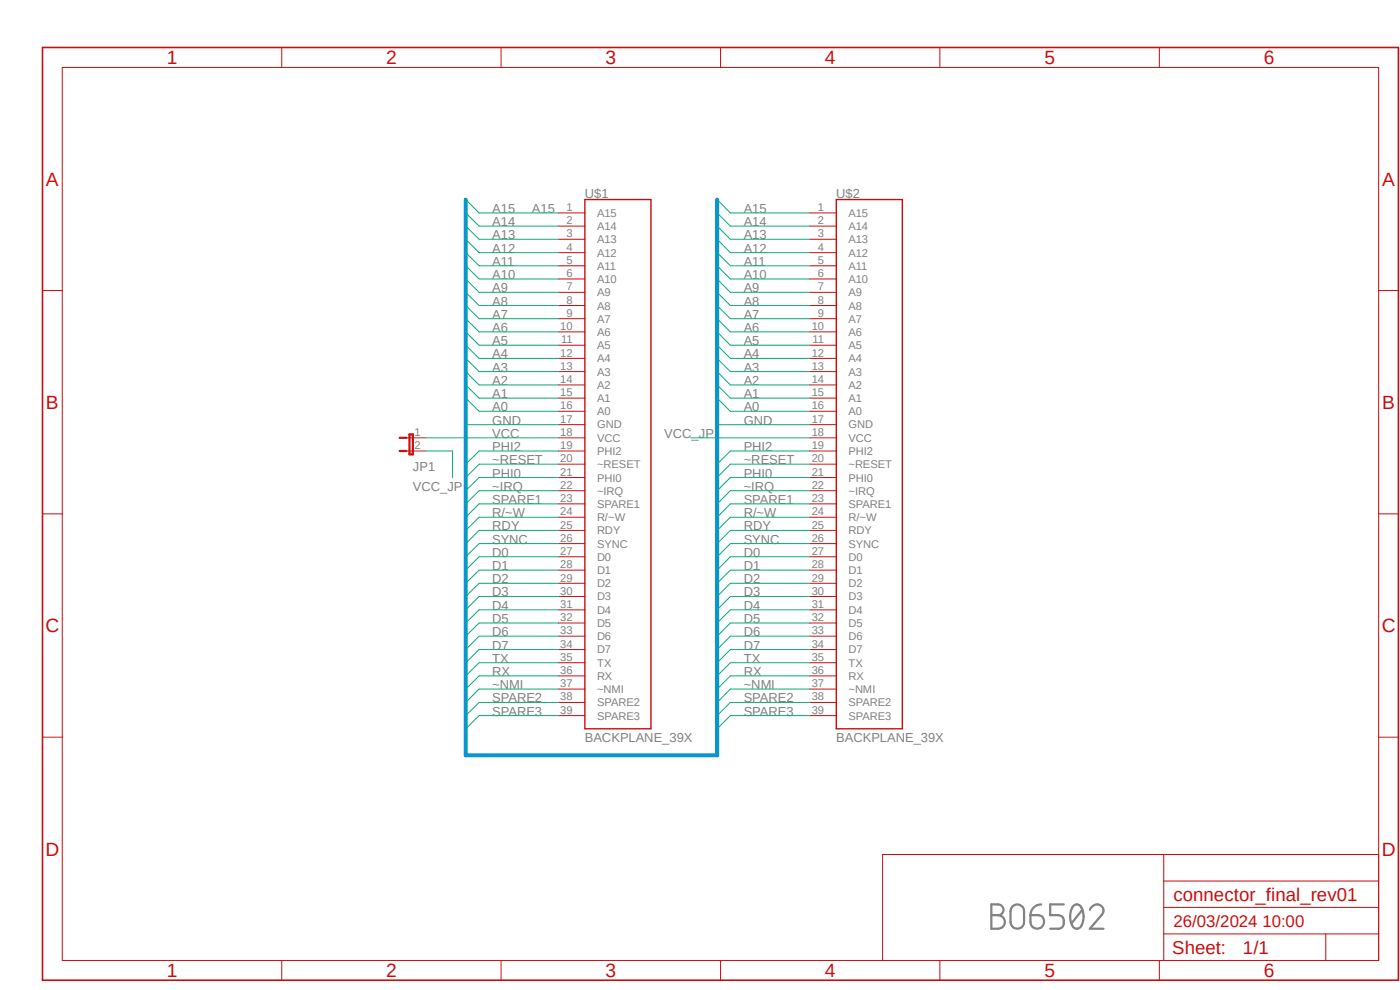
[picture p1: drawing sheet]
<svg xmlns="http://www.w3.org/2000/svg" width="297mm" height="210mm" viewBox="0 0 297 210" stroke-linecap="round" stroke-linejoin="round" font-family="sans-serif">
<path d="M8.4 9.7l288.7 198.9M297.1 9.8l-288.7 198.8" fill="none" stroke="#fff" stroke-width=".21"/>
<path d="M210.3 191.9h1.5a1.14 1.14 0 0 1 1.1 1.1 1.14 1.14 0 0 1-1.1 1.1 1.44 1.44 0 0 1 1.4 1.5 1.44 1.44 0 0 1-1.4 1.4h-1.5zM210.3 194.1h1.5M215 192.2a1.43 1.43 0 0 1 1.5-.2 1.43 1.43 0 0 1 .8 1.3v2.3a1.44 1.44 0 0 1-1.5 1.4 1.44 1.44 0 0 1-1.4-1.4v-2.3l.3-.9zM218.6 194.1h1.7a1.45 1.45 0 0 1 1.2 1.6 1.45 1.45 0 0 1-1.5 1.3 1.4 1.4 0 0 1-1.4-1.4zM220.9 191.9a2.31 2.31 0 0 0-2.3 2.2M225.7 191.9h-2.9v2.2h1.7a1.47 1.47 0 0 1 1.2 1.5 1.47 1.47 0 0 1-1.2 1.4h-1.7M227.8 192.1a1.03 1.03 0 0 1 1.6 .5 4 4 0 0 1-.3 4.2 1.03 1.03 0 0 1-1.6-.5 4 4 0 0 1 .3-4.2zM229.6 193l-2.3 2.9M231.2 193a1.44 1.44 0 0 1 1.7-1.1 1.44 1.44 0 0 1 1.2 1.6l-2.9 3.5h2.9" fill="none" stroke="#808080" stroke-width=".47"/>
<g fill="none" stroke="#c90d0c" stroke-width=".21">
<path d="M13.2 14.3h279.3v189.5h-279.3zM59.8 10.1v4.2M106.3 10.1v4.2M152.9 10.1v4.2M199.4 10.1v4.2M246 10.1v4.2M118.4 45.2h5.7M118.4 48h5.7M118.4 50.8h5.7M118.4 53.6h5.7M118.4 56.4h5.7M118.4 59.2h5.7"/>
<path d="M171.8 45.2h5.6M171.8 48h5.6M171.8 50.8h5.6M171.8 53.6h5.6M171.8 56.4h5.6M171.8 59.2h5.6M9 61.6h4.2M118.4 62h5.7M118.4 64.8h5.7M118.4 67.6h5.7M118.4 70.4h5.7M118.4 73.2h5.7"/>
<path d="M118.4 76h5.7M118.4 78.8h5.7M171.8 62h5.6M171.8 64.8h5.6M171.8 67.6h5.6M171.8 70.4h5.6M171.8 73.2h5.6M171.8 76h5.6M171.8 78.8h5.6M292.5 61.6h4.2M86.2 92.9h4.2M86.2 95.7h4.2"/>
<path d="M118.4 81.7h5.7M118.4 84.5h5.7M118.4 87.2h5.7M118.4 90.1h5.7M118.4 92.9h5.7M118.4 95.7h5.7M118.4 98.5h5.7M171.8 81.7h5.6M171.8 84.5h5.6M171.8 87.2h5.6M171.8 90.1h5.6M171.8 92.9h5.6"/>
<path d="M171.8 95.7h5.6M171.8 98.5h5.6M9 109h4.2M118.4 101.3h5.7M118.4 104.1h5.7M118.4 106.9h5.7M118.4 109.7h5.7M118.4 112.5h5.7M118.4 115.3h5.7M118.4 118.1h5.7M171.8 101.3h5.6M171.8 104.1h5.6"/>
<path d="M171.8 106.9h5.6M171.8 109.7h5.6M171.8 112.5h5.6M171.8 115.3h5.6M171.8 118.1h5.6M292.5 109h4.2M118.4 120.9h5.7M118.4 123.7h5.7M118.4 126.5h5.7M118.4 129.4h5.7M118.4 132.2h5.7M118.4 135h5.7"/>
<path d="M118.4 137.8h5.7M171.8 120.9h5.6M171.8 123.7h5.6M171.8 126.5h5.6M171.8 129.4h5.6M171.8 132.2h5.6M171.8 135h5.6M171.8 137.8h5.6M9 156.4h4.2M118.4 140.6h5.7M118.4 143.4h5.7M118.4 146.2h5.7"/>
<path d="M118.4 149h5.7M118.4 151.8h5.7M171.8 140.6h5.6M171.8 143.4h5.6M171.8 146.2h5.6M171.8 149h5.6M171.8 151.8h5.6M292.5 156.4h4.2M246.9 198.1h45.6M246.9 181.3v22.5M246.9 192.5h45.6M246.9 186.9h45.6"/>
<path d="M281.3 198.1v5.7M292.5 181.3h-105.3v22.5M59.8 203.8v4.1M106.3 203.8v4.1M152.9 203.8v4.1M199.4 203.8v4.1M246 203.8v4.1"/>
</g>
<path d="M124.1 42.3h14v112.3h-14zM177.4 42.3h14v112.3h-14z" fill="none" stroke="#c90d0c" stroke-width=".3"/>
<path d="M9 10.1h287.7v197.8h-287.7z" fill="none" stroke="#c90d0c" stroke-width=".34"/>
<path d="M84.8 92.9h1.4M84.8 95.7h1.4M86.9 92.2h.7v4.2h-.7z" fill="none" stroke="#c90d0c" stroke-width=".47"/>
<path d="M98.8 42.3v117.9h53.3v-117.9" fill="none" stroke="#0696d7" stroke-width=".85"/>
<g fill="none" stroke="#0dab76" stroke-width=".21">
<path d="M98.8 42.3l2.8 2.9h16.8M98.8 45.2l2.8 2.8h16.8M98.8 48l2.8 2.8h16.8M98.8 50.8l2.8 2.8h16.8M98.8 53.6l2.8 2.8h16.8M98.8 56.4l2.8 2.8h16.8M98.8 59.2l2.8 2.8h16.8M152.1 42.3l2.8 2.9h16.9M152.1 45.2l2.8 2.8h16.9M152.1 48l2.8 2.8h16.9M152.1 50.8l2.8 2.8h16.9M152.1 53.6l2.8 2.8h16.9"/>
<path d="M152.1 56.4l2.8 2.8h16.9M152.1 59.2l2.8 2.8h16.9M98.8 62l2.8 2.8h16.8M98.8 64.8l2.8 2.8h16.8M98.8 67.6l2.8 2.8h16.8M98.8 70.4l2.8 2.8h16.8M98.8 73.2l2.8 2.8h16.8M98.8 76l2.8 2.8h16.8M98.8 78.8l2.8 2.9h16.8M152.1 62l2.8 2.8h16.9M152.1 64.8l2.8 2.8h16.9M152.1 67.6l2.8 2.8h16.9"/>
<path d="M152.1 70.4l2.8 2.8h16.9M152.1 73.2l2.8 2.8h16.9M152.1 76l2.8 2.8h16.9M152.1 78.8l2.8 2.9h16.9M90.4 95.7h5.6v5.6M90.4 92.9h28M98.8 81.7l2.8 2.8h16.8M98.8 84.5l2.8 2.7h16.8M98.8 90.1h19.6M118.4 95.7h-16.8l-2.8 2.8M118.4 98.5h-16.8l-2.8 2.8M146.5 92.9h25.3"/>
<path d="M152.1 81.7l2.8 2.8h16.9M152.1 84.5l2.8 2.7h16.9M152.1 90.1h19.7M171.8 95.7h-16.9l-2.8 2.8M171.8 98.5h-16.9l-2.8 2.8M118.4 101.3h-16.8l-2.8 2.8M118.4 104.1h-16.8l-2.8 2.8M118.4 106.9h-16.8l-2.8 2.8M118.4 109.7h-16.8l-2.8 2.8M118.4 112.5h-16.8l-2.8 2.8M118.4 115.3h-16.8l-2.8 2.8M118.4 118.1h-16.8l-2.8 2.8"/>
<path d="M171.8 101.3h-16.9l-2.8 2.8M171.8 104.1h-16.9l-2.8 2.8M171.8 106.9h-16.9l-2.8 2.8M171.8 109.7h-16.9l-2.8 2.8M171.8 112.5h-16.9l-2.8 2.8M171.8 115.3h-16.9l-2.8 2.8M171.8 118.1h-16.9l-2.8 2.8M118.4 120.9h-16.8l-2.8 2.8M118.4 123.7h-16.8l-2.8 2.8M118.4 126.5h-16.8l-2.8 2.9M118.4 129.4h-16.8l-2.8 2.8M118.4 132.2h-16.8l-2.8 2.8"/>
<path d="M118.4 135h-16.8l-2.8 2.8M118.4 137.8h-16.8l-2.8 2.8M171.8 120.9h-16.9l-2.8 2.8M171.8 123.7h-16.9l-2.8 2.8M171.8 126.5h-16.9l-2.8 2.9M171.8 129.4h-16.9l-2.8 2.8M171.8 132.2h-16.9l-2.8 2.8M171.8 135h-16.9l-2.8 2.8M171.8 137.8h-16.9l-2.8 2.8M118.4 140.6h-16.8l-2.8 2.8M118.4 143.4h-16.8l-2.8 2.8M118.4 146.2h-16.8l-2.8 2.8"/>
<path d="M118.4 149h-16.8l-2.8 2.8M118.4 151.8h-16.8l-2.8 2.8M171.8 140.6h-16.9l-2.8 2.8M171.8 143.4h-16.9l-2.8 2.8M171.8 146.2h-16.9l-2.8 2.8M171.8 149h-16.9l-2.8 2.8M171.8 151.8h-16.9l-2.8 2.8"/>
</g>
<g font-size="4.1" fill="#c90d0c">
<text x="35.4" y="13.6">1</text>
<text x="81.9" y="13.6">2</text>
<text x="128.5" y="13.6">3</text>
<text x="175" y="13.6">4</text>
<text x="221.6" y="13.6">5</text>
<text x="268.1" y="13.6">6</text>
<text x="9.7" y="39.4">A</text>
<text x="293.2" y="39.4">A</text>
<text x="9.7" y="86.8">B</text>
<text x="293.2" y="86.8">B</text>
<text x="9.7" y="134.1">C</text>
<text x="293.2" y="134.1">C</text>
<text x="9.7" y="181.5">D</text>
<text x="293.2" y="181.5">D</text>
<text x="35.4" y="207.3">1</text>
<text x="81.9" y="207.3">2</text>
<text x="128.5" y="207.3">3</text>
<text x="175" y="207.3">4</text>
<text x="221.6" y="207.3">5</text>
<text x="268.1" y="207.3">6</text>
</g>
<g font-size="3.9" fill="#c90d0c">
<text x="249" y="191.1">connector_final_rev01</text>
<text x="248.7" y="202.5">Sheet:</text>
<text x="263.7" y="202.3">1/1</text>
</g>
<text font-size="3.6" fill="#c90d0c" x="249" y="196.7">26/03/2024 10:00</text>
<g font-size="2.8" fill="#808080">
<text x="104.4" y="45.2">A15</text>
<text x="104.4" y="48">A14</text>
<text x="112.9" y="45.2">A15</text>
<text x="124.1" y="42.1">U$1</text>
<text x="157.8" y="45.2">A15</text>
<text x="157.8" y="48">A14</text>
<text x="177.4" y="42.1">U$2</text>
<text x="104.4" y="50.8">A13</text>
<text x="104.4" y="53.6">A12</text>
<text x="157.8" y="50.8">A13</text>
<text x="157.8" y="53.6">A12</text>
<text x="104.4" y="56.4">A11</text>
<text x="104.4" y="59.2">A10</text>
<text x="157.8" y="56.4">A11</text>
<text x="157.8" y="59.2">A10</text>
<text x="104.4" y="62">A9</text>
<text x="104.4" y="64.8">A8</text>
<text x="157.8" y="62">A9</text>
<text x="157.8" y="64.8">A8</text>
<text x="104.4" y="67.6">A7</text>
<text x="104.4" y="70.4">A6</text>
<text x="157.8" y="67.6">A7</text>
<text x="157.8" y="70.4">A6</text>
<text x="104.4" y="73.2">A5</text>
<text x="104.4" y="76">A4</text>
<text x="157.8" y="73.2">A5</text>
<text x="157.8" y="76">A4</text>
<text x="104.4" y="78.8">A3</text>
<text x="104.4" y="81.7">A2</text>
<text x="157.8" y="78.8">A3</text>
<text x="157.8" y="81.7">A2</text>
<text x="104.4" y="84.5">A1</text>
<text x="104.4" y="87.2">A0</text>
<text x="157.8" y="84.5">A1</text>
<text x="157.8" y="87.2">A0</text>
<text x="104.4" y="95.7">PHI2</text>
<text x="104.4" y="90.1">GND</text>
<text x="104.4" y="92.9">VCC</text>
<text x="140.9" y="92.9">VCC_JP</text>
<text x="157.8" y="95.7">PHI2</text>
<text x="157.8" y="90.1">GND</text>
<text x="87.6" y="99.9">JP1</text>
<text x="104.4" y="98.5">~RESET</text>
<text x="104.4" y="101.3">PHI0</text>
<text x="157.8" y="98.5">~RESET</text>
<text x="157.8" y="101.3">PHI0</text>
<text x="87.6" y="104.1">VCC_JP</text>
<text x="104.4" y="104.1">~IRQ</text>
<text x="104.4" y="106.9">SPARE1</text>
<text x="157.8" y="104.1">~IRQ</text>
<text x="157.8" y="106.9">SPARE1</text>
<text x="104.4" y="109.7">R/~W</text>
<text x="104.4" y="112.5">RDY</text>
<text x="157.8" y="109.7">R/~W</text>
<text x="157.8" y="112.5">RDY</text>
<text x="104.4" y="115.3">SYNC</text>
<text x="104.4" y="118.2">D0</text>
<text x="157.8" y="115.3">SYNC</text>
<text x="157.8" y="118.2">D0</text>
<text x="104.4" y="120.9">D1</text>
<text x="104.4" y="123.7">D2</text>
<text x="157.8" y="120.9">D1</text>
<text x="157.8" y="123.7">D2</text>
<text x="104.4" y="126.5">D3</text>
<text x="104.4" y="129.4">D4</text>
<text x="157.8" y="126.5">D3</text>
<text x="157.8" y="129.4">D4</text>
<text x="104.4" y="132.2">D5</text>
<text x="104.4" y="135">D6</text>
<text x="104.4" y="137.8">D7</text>
<text x="157.8" y="132.2">D5</text>
<text x="157.8" y="135">D6</text>
<text x="157.8" y="137.8">D7</text>
<text x="104.4" y="140.6">TX</text>
<text x="104.4" y="143.4">RX</text>
<text x="157.8" y="140.6">TX</text>
<text x="157.8" y="143.4">RX</text>
<text x="104.4" y="146.2">~NMI</text>
<text x="104.4" y="149">SPARE2</text>
<text x="157.8" y="146.2">~NMI</text>
<text x="157.8" y="149">SPARE2</text>
<text x="104.4" y="151.8">SPARE3</text>
<text x="157.8" y="151.8">SPARE3</text>
<text x="124.1" y="157.4">BACKPLANE_39X</text>
<text x="177.4" y="157.4">BACKPLANE_39X</text>
</g>
<g font-size="2.4" fill="#808080">
<text x="120.2" y="44.8">1</text>
<text x="120.2" y="47.6">2</text>
<text x="126.7" y="46">A15</text>
<text x="173.5" y="44.8">1</text>
<text x="173.5" y="47.6">2</text>
<text x="180" y="46">A15</text>
<text x="120.2" y="50.4">3</text>
<text x="120.2" y="53.2">4</text>
<text x="126.7" y="48.8">A14</text>
<text x="126.7" y="51.6">A13</text>
<text x="173.5" y="50.4">3</text>
<text x="173.5" y="53.2">4</text>
<text x="180" y="48.8">A14</text>
<text x="180" y="51.6">A13</text>
<text x="120.2" y="56">5</text>
<text x="120.2" y="58.8">6</text>
<text x="126.7" y="54.4">A12</text>
<text x="126.7" y="57.2">A11</text>
<text x="173.5" y="56">5</text>
<text x="173.5" y="58.8">6</text>
<text x="180" y="54.4">A12</text>
<text x="180" y="57.2">A11</text>
<text x="120.2" y="61.6">7</text>
<text x="120.2" y="64.4">8</text>
<text x="126.7" y="60">A10</text>
<text x="126.7" y="62.8">A9</text>
<text x="126.7" y="65.7">A8</text>
<text x="173.5" y="61.6">7</text>
<text x="173.5" y="64.4">8</text>
<text x="180" y="60">A10</text>
<text x="180" y="62.8">A9</text>
<text x="180" y="65.7">A8</text>
<text x="118.9" y="70">10</text>
<text x="120.2" y="67.2">9</text>
<text x="126.7" y="68.5">A7</text>
<text x="126.7" y="71.2">A6</text>
<text x="172.2" y="70">10</text>
<text x="173.5" y="67.2">9</text>
<text x="180" y="68.5">A7</text>
<text x="180" y="71.2">A6</text>
<text x="118.9" y="75.7">12</text>
<text x="119" y="72.8">11</text>
<text x="126.7" y="74.1">A5</text>
<text x="126.7" y="76.9">A4</text>
<text x="172.2" y="75.7">12</text>
<text x="172.4" y="72.8">11</text>
<text x="180" y="74.1">A5</text>
<text x="180" y="76.9">A4</text>
<text x="118.9" y="78.4">13</text>
<text x="118.9" y="81.2">14</text>
<text x="126.7" y="79.7">A3</text>
<text x="126.7" y="82.5">A2</text>
<text x="172.2" y="78.4">13</text>
<text x="172.2" y="81.2">14</text>
<text x="180" y="79.7">A3</text>
<text x="180" y="82.5">A2</text>
<text x="118.9" y="84.1">15</text>
<text x="118.9" y="86.9">16</text>
<text x="118.9" y="89.7">17</text>
<text x="126.7" y="85.3">A1</text>
<text x="126.7" y="88.1">A0</text>
<text x="172.2" y="84.1">15</text>
<text x="172.2" y="86.9">16</text>
<text x="172.2" y="89.7">17</text>
<text x="180" y="85.3">A1</text>
<text x="180" y="88.1">A0</text>
<text x="88" y="92.5">1</text>
<text x="88" y="95.3">2</text>
<text x="118.9" y="92.5">18</text>
<text x="118.9" y="95.3">19</text>
<text x="126.7" y="90.9">GND</text>
<text x="126.7" y="93.7">VCC</text>
<text x="172.2" y="92.5">18</text>
<text x="172.2" y="95.3">19</text>
<text x="180" y="90.9">GND</text>
<text x="180" y="93.7">VCC</text>
<text x="118.9" y="98.1">20</text>
<text x="118.9" y="100.9">21</text>
<text x="126.7" y="96.5">PHI2</text>
<text x="126.7" y="99.3">~RESET</text>
<text x="172.2" y="98.1">20</text>
<text x="172.2" y="100.9">21</text>
<text x="180" y="96.5">PHI2</text>
<text x="180" y="99.3">~RESET</text>
<text x="118.9" y="103.7">22</text>
<text x="118.9" y="106.5">23</text>
<text x="126.7" y="102.2">PHI0</text>
<text x="126.7" y="104.9">~IRQ</text>
<text x="126.7" y="107.7">SPARE1</text>
<text x="172.2" y="103.7">22</text>
<text x="172.2" y="106.5">23</text>
<text x="180" y="102.2">PHI0</text>
<text x="180" y="104.9">~IRQ</text>
<text x="180" y="107.7">SPARE1</text>
<text x="118.9" y="109.3">24</text>
<text x="118.9" y="112.1">25</text>
<text x="126.7" y="110.6">R/~W</text>
<text x="126.7" y="113.4">RDY</text>
<text x="172.2" y="109.3">24</text>
<text x="172.2" y="112.1">25</text>
<text x="180" y="110.6">R/~W</text>
<text x="180" y="113.4">RDY</text>
<text x="118.9" y="114.9">26</text>
<text x="118.9" y="117.7">27</text>
<text x="126.7" y="116.2">SYNC</text>
<text x="126.7" y="119">D0</text>
<text x="172.2" y="114.9">26</text>
<text x="172.2" y="117.7">27</text>
<text x="180" y="116.2">SYNC</text>
<text x="180" y="119">D0</text>
<text x="118.9" y="120.6">28</text>
<text x="118.9" y="123.4">29</text>
<text x="126.7" y="121.8">D1</text>
<text x="126.7" y="124.6">D2</text>
<text x="172.2" y="120.6">28</text>
<text x="172.2" y="123.4">29</text>
<text x="180" y="121.8">D1</text>
<text x="180" y="124.6">D2</text>
<text x="118.9" y="126.2">30</text>
<text x="118.9" y="128.9">31</text>
<text x="118.9" y="131.8">32</text>
<text x="126.7" y="127.4">D3</text>
<text x="126.7" y="130.2">D4</text>
<text x="172.2" y="126.2">30</text>
<text x="172.2" y="128.9">31</text>
<text x="172.2" y="131.8">32</text>
<text x="180" y="127.4">D3</text>
<text x="180" y="130.2">D4</text>
<text x="118.9" y="134.6">33</text>
<text x="118.9" y="137.4">34</text>
<text x="126.7" y="133">D5</text>
<text x="126.7" y="135.8">D6</text>
<text x="172.2" y="134.6">33</text>
<text x="172.2" y="137.4">34</text>
<text x="180" y="133">D5</text>
<text x="180" y="135.8">D6</text>
<text x="118.9" y="140.2">35</text>
<text x="118.9" y="143">36</text>
<text x="126.7" y="138.6">D7</text>
<text x="126.7" y="141.4">TX</text>
<text x="172.2" y="140.2">35</text>
<text x="172.2" y="143">36</text>
<text x="180" y="138.6">D7</text>
<text x="180" y="141.4">TX</text>
<text x="118.9" y="145.8">37</text>
<text x="118.9" y="148.6">38</text>
<text x="126.7" y="144.2">RX</text>
<text x="126.7" y="147">~NMI</text>
<text x="126.7" y="149.9">SPARE2</text>
<text x="172.2" y="145.8">37</text>
<text x="172.2" y="148.6">38</text>
<text x="180" y="144.2">RX</text>
<text x="180" y="147">~NMI</text>
<text x="180" y="149.9">SPARE2</text>
<text x="118.9" y="151.4">39</text>
<text x="126.7" y="152.7">SPARE3</text>
<text x="172.2" y="151.4">39</text>
<text x="180" y="152.7">SPARE3</text>
</g>
</svg>
